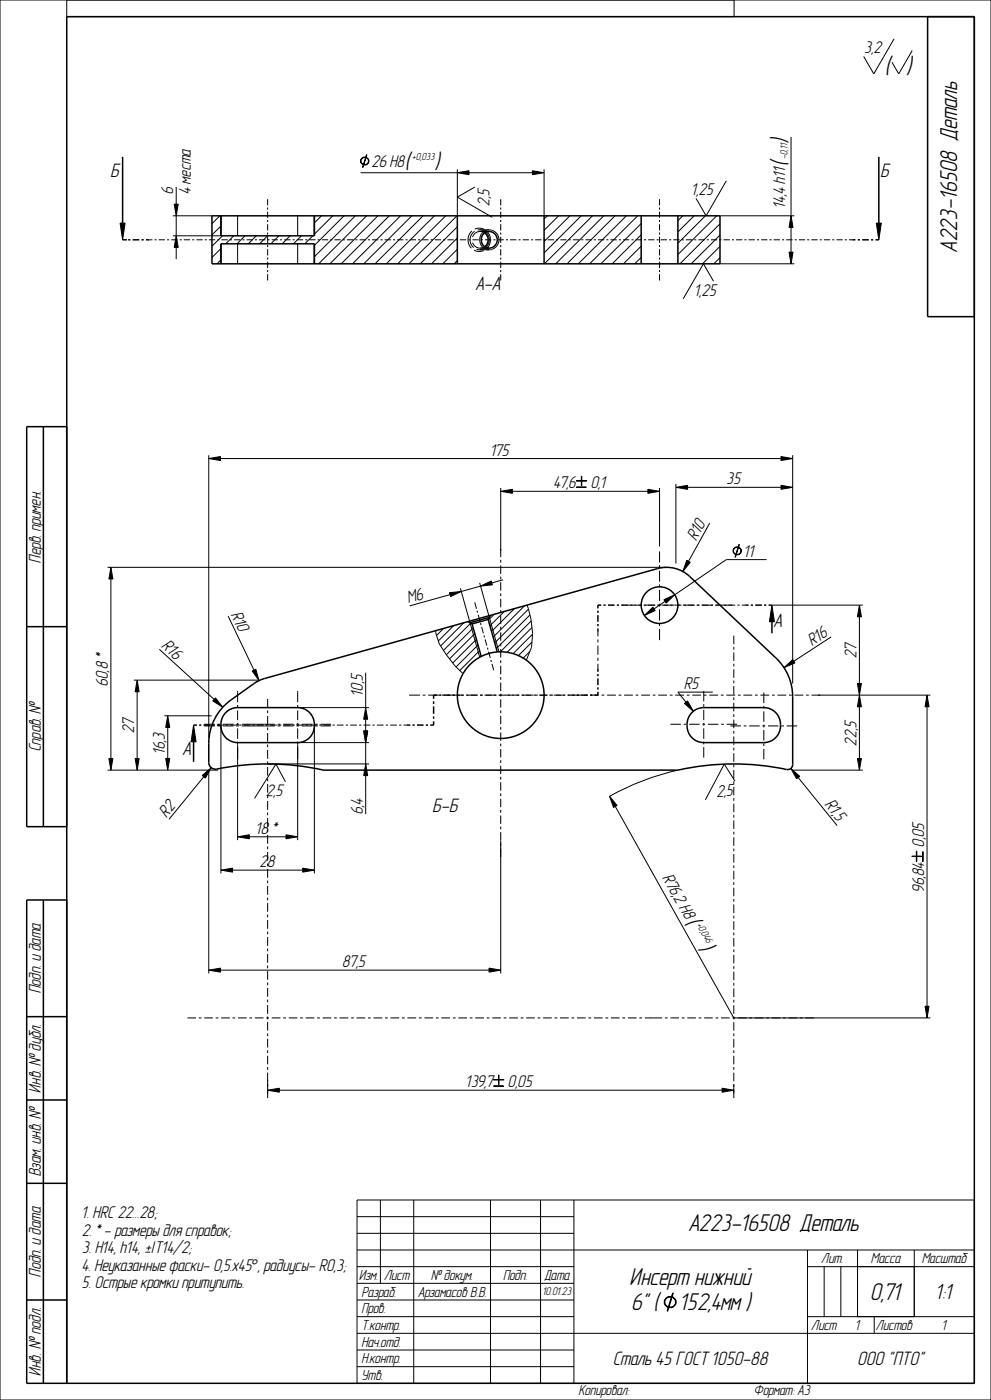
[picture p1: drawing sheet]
<svg xmlns="http://www.w3.org/2000/svg" width="297mm" height="420mm" viewBox="0 0 297 420" stroke-linecap="round" stroke-linejoin="round" font-family="sans-serif">
<g fill="#000">
<path d="M108.7 47.3a1.23 1.23 0 0 1 1.4 .1 1.23 1.23 0 0 1 .3 1.5l-.7 .6a1.17 1.17 0 0 0 .7-1.1 1.17 1.17 0 0 0-.7-1.1h-.8a1.17 1.17 0 0 0-.7 1.1 1.17 1.17 0 0 0 .7 1.1 1.18 1.18 0 0 1-.9-1 1.18 1.18 0 0 1 .7-1.2zM108.9 49.3l.8 .2zM109.8 46.4l-1.1 3.8zM137.1 51.8l3.5-.6v1.2zM159.6 51.2l3.5 .6-3.5 .6zM36 66.9h1.5l-.8 5zM52.2 61.2h1.2l-.6 3.5zM52.8 70.7l.6 3.5h-1.2zM236.5 75.6h1.2l-.6 3.5zM237.1 64.7l.6 3.5h-1.2zM262.6 66.9h1.5l-.7 5zM62.6 137.6l3.5-.6v1.2z"/>
<path d="M234.1 137l3.5 .6-3.5 .6zM150.1 147.4l3.5-.6v1.2zM194.2 146.8l3.5 .6-3.5 .6zM202.6 146.2l3.5-.6v1.2zM234.1 145.6l3.5 .6-3.5 .6zM33.2 170.2l.6 3.5h-1.2zM134.7 177.8l3.5-.4-3.2 1.6zM144 175.8l3.2-1.5 .4 1.2zM199 179.9l3.2-1.5-2.5 2.5zM205.8 168.1l1.1 .6-2.2 2.7zM219.8 164.7a1.24 1.24 0 0 1 1.7-.5 1.24 1.24 0 0 1 .5 1.6l-.7 .6a1.17 1.17 0 0 0 .7-1.1 1.17 1.17 0 0 0-.7-1.1h-.7a1.17 1.17 0 0 0-.8 1.1 1.17 1.17 0 0 0 .8 1.1 1.21 1.21 0 0 1-.8-1.7zM220.6 166.3l.7 .1z"/>
<path d="M221.4 163.4l-1.1 3.8zM193.1 184.6l2.6-2.4 .6 1zM231.3 181.5l.8 5h-1.5zM257.6 181.5l.6 3.5h-1.2zM41.1 204l.6 3.5h-1.2zM50.3 214.7l.6 3.5h-1.2zM58 217.5l.8 5h-1.5zM64.6 209.4l2.2 2.8-3-1.9zM75.6 201.3l1.1-.5 .9 3.4zM109.6 212.3l.6 3.5h-1.2zM205.1 211l1-.7 1.7 3.1zM235 200.3l2.6-2.4 .6 1z"/>
<path d="M257.6 208.5l.6 3.5h-1.2zM257 205h1.2l-.6 3.5zM277.8 208.5l.6 3.5h-1.2zM32.6 227.5h1.2l-.6 3.5zM40.5 227.5h1.2l-.6 3.5zM49.7 227.5h1.2l-.6 3.5zM60.6 232.6l2.7-2.3-1.8 3.1zM109 219.3h1.2l-.6 3.5zM109.6 229.2l.6 3.5h-1.2zM182.7 238.9l2.2 2.8-1 .5zM237 230.5l2.7 2.4-1 .7zM257 227.5h1.2l-.6 3.5z"/>
<path d="M71.2 251l3.5-.6v1.2zM85.7 250.4l3.5 .6-3.5 .6zM66.2 261l3.5-.6v1.2zM90.7 260.4l3.5 .6-3.5 .6zM62.6 291l3.5-.6v1.2zM146.6 290.4l3.5 .6-3.5 .6zM277.2 301.9h1.2l-.6 3.5zM80.2 327.1l3.5-.6v1.2zM216.4 326.5l3.5 .6-3.5 .6zM199.3 389.8a1.77 1.77 0 0 1 2.4-.7 1.77 1.77 0 0 1 .7 2.4l-.6 .6-.4 .2v-.2a1.52 1.52 0 0 0 1.1-1.5 1.52 1.52 0 0 0-1.1-1.4h-1.1a1.52 1.52 0 0 0-1.1 1.4 1.52 1.52 0 0 0 1.1 1.5v.2a1.73 1.73 0 0 1-1-2.5zM200.3 392.1h1.1v.2h-1.1zM201.6 387.9h.2l-1.7 5.4h-.2z"/>
</g>
<g fill="none" stroke="#000" stroke-width=".3">
<path d="M0 0h297v420h-297zM20 0v5h200v-5M267.9 11.7l-6 10.5-3-5.3M273.4 15.2l-4.1 7-2-3.5M52.8 56.1v5.1M108.1 51.8h29M108.7 47.3a1.23 1.23 0 0 1 1.4 .1 1.23 1.23 0 0 1 .3 1.5l-.7 .6a1.17 1.17 0 0 0 .7-1.1 1.17 1.17 0 0 0-.7-1.1h-.8a1.17 1.17 0 0 0-.7 1.1 1.17 1.17 0 0 0 .7 1.1 1.18 1.18 0 0 1-.9-1 1.18 1.18 0 0 1 .7-1.2zM108.9 49.3l.8 .2zM109.8 46.4l-1.1 3.8zM137.1 51.8l3.5-.6v1.2zM137.1 50.8v13.9M140.6 51.8h19"/>
<path d="M142.3 56.1l-5.2 3 10.5 6.1M159.6 51.2l3.5 .6-3.5 .6zM163.1 50.8v13.9M217.7 54.2l-6.1 10.5-3-5.2M237.1 41.1v23.6M36 66.9h1.5l-.8 5zM44.7 71.9h1M46.3 71.9h.6M47.6 71.9h1.8M50.1 71.9h.6M51.3 71.9h1.9M51.8 70.7h14.4"/>
<path d="M51.8 64.7h11.7M52.2 61.2h1.2l-.6 3.5zM52.8 70.7l.6 3.5h-1.2zM52.8 64.7v6M52.8 74.2v3.5M53.8 71.9h.7M55.1 71.9h1.9M57.6 71.9h.6M58.9 71.9h1.8M61.4 71.9h.6M62.6 71.9h1.9M65.1 71.9h.6"/>
<path d="M65.9 64.7l-2.4 2.4M66.2 67.8l-2.7 2.7M66.2 74.6l-2.7 2.7M66.2 78l-1.2 1.1M66.4 71.9h1.9M66.7 70.7l-3.2 3.2M68.9 71.9h.6M70 70.7l-2.4 2.4M70.1 71.9h1.9M72.6 71.9h.7M73.4 70.7l-2.4 2.4M73.9 71.9h1.9"/>
<path d="M76.4 71.9h.6M76.8 70.7l-2.4 2.4M77.7 71.9h1.8M80.2 71.9h.6M80.2 70.7l-2.4 2.4M81.4 71.9h1.9M83.6 70.7l-2.4 2.4M83.9 71.9h.7M85.2 71.9h1.9M87 70.7l-2.4 2.4M87.7 71.9h.6M88.9 71.9h1.9"/>
<path d="M90.3 70.7l-2.4 2.4M91.4 71.9h.7M92.7 71.9h1.9M93.7 70.7l-2.4 2.4M95.2 71.9h.6M96.3 64.7l-2.1 2.2M96.5 71.9h1.8M99 71.9h.6M99.7 64.7l-5.5 5.6M100.2 71.9h1.9M102.7 71.9h.7M103.1 64.7l-8.9 8.9"/>
<path d="M104 71.9h1.9M106.5 71.9h.6M106.5 64.7l-12.3 12.3M107.7 71.9h1.9M109.9 64.7l-14.4 14.4M110.3 71.9h.6M111.5 71.9h1.9M113.3 64.7l-14.4 14.4M114 71.9h.6M115.3 71.9h1.9M116.7 64.7l-14.4 14.4M117.8 71.9h.6"/>
<path d="M119 71.9h1.9M120 64.7l-14.4 14.4M121.5 71.9h.7M122.8 71.9h1.9M123.4 64.7l-14.4 14.4M125.3 71.9h.6M126.6 71.9h1.8M126.8 64.7l-14.4 14.4M129.1 71.9h.6M130.2 64.7l-14.4 14.4M130.3 71.9h1.9M132.8 71.9h.7"/>
<path d="M133.6 64.7l-14.4 14.4M134.1 71.9h1.9M136.6 71.9h.6M137 64.7l-14.4 14.4M137.1 68l-11.2 11.1M137.1 71.4l-7.8 7.7M137.1 74.8l-4.4 4.3M137.1 78.2l-1 .9M137.8 71.9h1.9M140.3 71.9h.7M141.6 71.9h1.9M144.1 71.9h.6"/>
<path d="M145 69.5a3 3 0 0 0-1.1 3.5 3 3 0 0 0 3.1 1.9M145 69.4v.1M145.4 71.9h1.8M147 69h.1M147 69h-1l-1 .4M147.1 69a3 3 0 0 1 2.4 2.9 3 3 0 0 1-2.4 3M147.1 74.9h-.1M147.9 71.9h.6M149.1 71.9h1.9M151.6 71.9h.7M152.9 71.9h1.9M155.4 71.9h.6"/>
<path d="M156.6 71.9h1.9M159.2 71.9h.6M160.4 71.9h1.9M162.9 71.9h.6M164 64.7l-.9 1M164.2 71.9h1.8M166.7 71.9h.6M167.4 64.7l-4.3 4.4M167.9 71.9h1.9M170.4 71.9h.7M170.8 64.7l-7.7 7.8M171.7 71.9h1.9"/>
<path d="M174.2 64.7l-11.1 11.2M174.2 71.9h.6M175.5 71.9h1.8M177.6 64.7l-14.4 14.4M178 71.9h.6M179.2 71.9h1.9M181 64.7l-14.4 14.4M181.7 71.9h.6M183 71.9h1.9M184.3 64.7l-14.4 14.4M185.5 71.9h.6M186.7 71.9h1.9"/>
<path d="M187.7 64.7l-14.4 14.4M189.2 71.9h.7M190.5 71.9h1.9M191.1 64.7l-14.4 14.4M192.2 67.1l-12.1 12M192.2 70.5l-8.7 8.6M192.2 73.8l-5.3 5.3M192.2 77.2l-2 1.9M193 71.9h.6M194.3 71.9h1.8M196.8 71.9h.6M198 71.9h1.9"/>
<path d="M200.5 71.9h.7M201.8 71.9h1.9M204.3 71.9h.6M204.6 64.7l-1.4 1.5M205.5 71.9h1.9M208 64.7l-4.8 4.9M208.1 71.9h.6M209.3 71.9h1.9M211.4 64.7l-8.2 8.3M211.8 71.9h.6M213.1 71.9h1.8M214.8 64.7l-11.6 11.7"/>
<path d="M215.6 71.9h.6M215.8 79.1h22.3M215.8 64.7h22.3M215.8 67.1l-12 12M215.8 70.5l-8.6 8.6M215.8 73.9l-5.3 5.2M215.8 77.3l-1.9 1.8M216.8 71.9h1.9M219.3 71.9h.7M220.6 71.9h1.9M223.1 71.9h.6M224.4 71.9h1.8"/>
<path d="M226.9 71.9h.6M228.1 71.9h1.9M230.6 71.9h.6M231.9 71.9h1.9M234.4 71.9h.6M235.6 71.9h1.9M236.5 75.6h1.2l-.6 3.5zM237.1 64.7l.6 3.5h-1.2zM237.1 68.2v7.4M238.1 71.9h.7M239.4 71.9h1.9M241.9 71.9h.6"/>
<path d="M243.2 71.9h1.8M245.7 71.9h.6M246.9 71.9h1.9M249.4 71.9h.7M250.7 71.9h1.9M253.2 71.9h.6M254.4 71.9h1M262.6 66.9h1.5l-.7 5zM213.8 84.4l-3-5.3-6 10.5M62.6 137.6l3.5-.6v1.2zM62.6 136.6v84.7M66.1 137.6h168"/>
<path d="M234.1 137l3.5 .6-3.5 .6zM237.6 136.6v68.5M150.1 147.4l3.5-.6v1.2zM150.1 146.4v18.9M153.6 147.4h40.6M172.8 144.2l3 .1zM172.8 146.1l2.9 .1zM172.8 144.3h3M172.8 146.2h2.9M174.2 142.9l.2 2.7zM174.3 142.9v2.7M194.2 146.8l3.5 .6-3.5 .6z"/>
<path d="M197.7 146.4v17.5M202.6 146.2l3.5-.6v1.2zM202.6 145.2v23.8M206.1 146.2h28M212.7 156.9l-6.4 11.5M234.1 145.6l3.5 .6-3.5 .6zM32.2 170.2h167.6M33.2 170.2l.6 3.5h-1.2zM33.2 173.7v53.8M134.7 177.8l3.5-.4-3.2 1.6zM134.9 178.4l-12.1 3.4M138 176.5l5.8 20.7"/>
<path d="M143.7 174.9l5.8 20.7M144 175.8l3.2-1.5 .4 1.2zM144 175.8l-5.8 1.6M150.8 173.9l-3.4 1M199 179.9l3.2-1.5-2.5 2.5zM205.8 168.1l1.1 .6-2.2 2.7zM219.8 164.7a1.24 1.24 0 0 1 1.7-.5 1.24 1.24 0 0 1 .5 1.6l-.7 .6a1.17 1.17 0 0 0 .7-1.1 1.17 1.17 0 0 0-.7-1.1h-.7a1.17 1.17 0 0 0-.8 1.1 1.17 1.17 0 0 0 .8 1.1 1.21 1.21 0 0 1-.8-1.7zM220.6 166.3l.7 .1zM221.4 163.4l-1.1 3.8zM229.8 167.9h-12.1l-15.5 10.5M47.8 194.8l16.4 15M68.4 184.8l7.7 16.2"/>
<path d="M130.7 189.2l-.1 .7 1.1 3.3 2 3.1 2.6 3.4 2.5 2.4M132.9 188.5l-2.1 2.1M136 187.7l-4.6 4.6M139 186.8l-6.9 7M141.1 186.9l-8.2 8.2M141.8 188.4l-8 8M142.3 180.7l.5 1.9M142.3 190.1l-7.6 7.6M142.8 191.8l-7.1 7.1M143 183.2l.1 .6M143.3 193.5l-6.6 6.6M143.3 184.4l.5 1.9"/>
<path d="M143.7 195.2l-5.9 5.9M144 186.9l.2 .6M144.2 196.9v.1M144.3 188.1l.6 1.9M145 190.6l.2 .6M145.4 191.8l.5 1.9M146.1 194.3l.1 .6M146.4 195.5l.5 1.9M147.1 198l.2 .6M147.4 199.2l.6 1.9M148.1 184.3l-1.7 1.7M151.1 183.4l-4.3 4.3"/>
<path d="M154.2 182.6l-6.9 6.8M157.2 181.7l-9.4 9.5M157.9 181.5a25.1 25.1 0 0 1 1.4 12.7l-1.6 3.8M158.4 182.7l-10.1 10.2M158.8 195.4l-2 2M158.8 184.5l-10.1 10.1M159.2 186.3l-9.3 9.3M159.4 192.6l-4 4.1M159.4 188.3l-7.4 7.4M159.6 190.3l-5.8 5.8M179.2 189.5v1.4M179.2 191.8v.9"/>
<path d="M179.2 193.7v2.7M179.2 197.3v.9M179.2 199.2v1.3M187.2 181.5h1M188.9 181.5h.6M190.2 181.5h2M192.9 181.5h.7M193.1 184.6l2.6-2.4 .6 1zM194.2 181.5h2M196.9 181.5h.7M198.2 181.5h2M199.3 180.4l-3.3 2.3"/>
<path d="M200.9 181.5h.7M202.3 181.5h2M204.9 181.5h.7M206.3 181.5h2M208.9 181.5h.7M210.3 181.5h2M213 181.5h.6M214.3 181.5h2M217 181.5h.7M218.3 181.5h2M221 181.5h.7M222.3 181.5h1"/>
<path d="M231.3 181.5l.8 5h-1.5zM231.3 181.5h27.3M249.1 191.1l-11.2 7.3M257.6 181.5l.6 3.5h-1.2zM257.6 185v20M40.1 204h37.5M41.1 204l.6 3.5h-1.2zM41.1 207.5v20M49.3 214.7h14.1M50.3 214.7l.6 3.5h-1.2zM50.3 218.2v9.3M58 217.5l.8 5h-1.5z"/>
<path d="M64.6 209.4l2.2 2.8-3-1.9zM66 217.5h1M66.2 217.8v44.2M67.7 217.5h.6M69 217.5h2M71.7 217.5h.6M73 217.5h2M75.6 201.3l1.1-.5 .9 3.4zM75.7 217.5h.6M77 217.5h2M79.7 217.5h.6M81 217.5h2"/>
<path d="M83.7 217.5h.6M85 217.5h2M87.7 217.5h.6M88.6 212.3h22M89 217.5h2M91.7 217.5h.6M93 217.5h2M94.2 217.3v44.7M95.6 217.5h.7M97 217.5h2M99.6 217.5h.7M101 217.5h2"/>
<path d="M103.6 217.5h.7M105 217.5h2M107.6 217.5h.7M109 217.5h2M109 219.3h1.2l-.6 3.5zM109.6 212.3l.6 3.5h-1.2zM109.6 201.8v10.5M109.6 215.8v3.5M111.6 217.5h.7M113 217.5h2M115.6 217.5h.7M117 217.5h2"/>
<path d="M119.6 217.5h.7M121 217.5h1M138 208.5h1M139.7 208.5h.7M141.1 208.5h2M143.8 208.5h.7M145.2 208.5h2.1M148 208.5h.7M149.4 208.5h2.1M152.1 208.5h.7M153.5 208.5h2.1M156.3 208.5h.7"/>
<path d="M157.7 208.5h2.1M160.5 208.5h.7M161.8 208.5h2.1M164.6 208.5h.7M166 208.5h2.1M168.8 208.5h.7M170.2 208.5h1M205.1 211l1-.7 1.7 3.1zM213.6 207.6h-10.4l2.4 3.1M235 200.3l2.6-2.4 .6 1zM245.2 208.5h33.6M257 205h1.2l-.6 3.5z"/>
<path d="M257.6 208.5l.6 3.5h-1.2zM257.6 212v15.5M277.8 208.5l.6 3.5h-1.2zM277.8 212v89.9M32.2 231h33.1M32.6 227.5h1.2l-.6 3.5zM40.5 227.5h1.2l-.6 3.5zM49.7 227.5h1.2l-.6 3.5zM60.6 232.6l2.7-2.3-1.8 3.1zM61.1 233l-10.5 12.8M62.6 231v61M71.2 223.3v28.7"/>
<path d="M80.2 229.2h30.4M85.5 234.5l-2.8-5.3-6.4 10.3M89.2 223.3v28.7M89.2 222.8h21.4M109.6 229.2l.6 3.5h-1.2zM109.6 222.8v21.4M182.7 238.9l2.2 2.8-1 .5zM203.3 231a76.2 76.2 0 0 0-20.6 7.9M220.3 234.3l-3.2-5.1-5.7 10.8M237 230.5l2.7 2.4-1 .7zM237.6 231h21M239.2 233.3l11.7 14.4"/>
<path d="M257 227.5h1.2l-.6 3.5zM71.2 251l3.5-.6v1.2zM74.7 251h11M85.7 250.4l3.5 .6-3.5 .6zM150.1 252.2v39.8M184.4 241.9l35.5 63.5h58.9M273.3 256.8l2.8 .2zM273.3 256.9h2.8M274.6 255.4l.2 3zM274.7 255.4v3M276.5 255.5l.2 2.9zM276.6 255.5v2.9"/>
<path d="M66.2 261l3.5-.6v1.2zM69.7 261h21M90.7 260.4l3.5 .6-3.5 .6zM62.6 291l3.5-.6v1.2zM66.1 291h80.5M146.6 290.4l3.5 .6-3.5 .6zM277.2 301.9h1.2l-.6 3.5zM80.2 327.1l3.5-.6v1.2zM80.2 324.1v4M83.7 327.1h132.7M147.9 323.9l3.1 .1zM147.9 325.8l3 .1z"/>
<path d="M147.9 323.9h3.1M147.9 325.8h3M149.4 322.5l.2 2.8zM149.5 322.5v2.8M216.4 326.5l3.5 .6-3.5 .6zM219.9 325.4v2.7M107 360h185v55h-185zM114 360v25M124 360v55M147 360v55M162 360v55M172 360v55"/>
<path d="M107 365h65M107 370h65M107 375h185M107 380h65M242 380h50M242 375v40M247 380v15M252 380v15M257 375v20M274 375v20M107 385h65M107 390h65"/>
<path d="M107 395h65M107 400h185M199.3 389.8a1.77 1.77 0 0 1 2.4-.7 1.77 1.77 0 0 1 .7 2.4l-.6 .6-.4 .2v-.2a1.52 1.52 0 0 0 1.1-1.5 1.52 1.52 0 0 0-1.1-1.4h-1.1a1.52 1.52 0 0 0-1.1 1.4 1.52 1.52 0 0 0 1.1 1.5v.2a1.73 1.73 0 0 1-1-2.5zM200.3 392.1h1.1v.2h-1.1zM201.6 387.9h.2l-1.7 5.4h-.2zM242 395h50M262 395v5M107 405h65M107 410h65"/>
</g>
<g fill="none" stroke="#000" stroke-width=".45">
<path d="M278 5v90h14M36.7 47.1v19.8M263.4 47.1v19.8M36.7 71.9h1M37.7 71.9h.1M38.4 71.9h.7M39.7 71.9h2M42.4 71.9h.7M43.7 71.9h1M63.5 64.7h2.7v6h28v-6h121.6v14.4h-121.6v-6h-28v6h-2.7zM137.1 64.7v14.4M145.2 69.9a2.55 2.55 0 0 1 0 4.1"/>
<path d="M163.1 64.7v14.4M192.2 64.7v14.4M203.2 64.7v14.4M255.4 71.9h1M257 71.9h.7M258.4 71.9h2M261 71.9h.7M262.4 71.9h1M13 128v120M20 128h-12v120h12M197.1 170.6l-117.9 33-2.6 1.1-7.3 5.3a16 16 0 0 0-6.7 13v5.8a2 2 0 0 0 2.4 1.9 77.1 77.1 0 0 1 32.1 .3h105.9a80.2 80.2 0 0 1 33.4-.2l.8-.5 .4-.9v-20.4M8 188h12"/>
<path d="M140.3 186.5l1.2 .7M141.5 187.2l2.7 9.7M146.3 185.8l2.7 9.8M146.3 185.8l-4.8 1.4M146.6 185.2l-5.7 1.6M147 184.6l-.7 1.2M157.7 198a13 13 0 0 0-18.9 4.1M179.2 183.2v.7M179.2 184.5v2M179.2 187.2v.7M179.2 188.5v1M180.2 181.5h-1v1"/>
<path d="M180.9 181.5h.6M182.2 181.5h2M184.9 181.5h.6M186.2 181.5h1M223.3 181.5h1M225 181.5h.7M226.3 181.5h2M229 181.5h.7M230.3 181.5h1M231.3 186.5v3.5M58 217.5h1M59.7 217.5h.6"/>
<path d="M61 217.5h2M63.7 217.5h.6M65 217.5h1M122 217.5h1M123.6 217.5h.7M125 217.5h2M127.6 217.5h.7M130 216.4v1.1h-1M130 210.4v.8M130 211.9v2.3M130 214.9v.8M131 208.5h-1v1.2"/>
<path d="M131.6 208.5h.7M133 208.5h2M135.6 208.5h.7M137 208.5h1M171.2 208.5h1M172.9 208.5h.6M174.2 208.5h2M176.9 208.5h.6M179.2 207.5v1h-1M179.2 200.5v1M179.2 202.2v.7M179.2 203.5v2"/>
<path d="M179.2 206.2v.7M58 222.5v6.1M13 270v145M20 270h-12v145h284v-410h-272v410M8 305h12M8 330h12M8 355h12M8 390h12"/>
<circle cx="146.6" cy="72" r="2.45"/>
</g>
<g fill="none" stroke="#000" stroke-width=".3" stroke-dasharray="3 1" stroke-linecap="butt">
<path d="M140.3 71.9a3.4 3.4 0 0 1 3.3-3.5 3.4 3.4 0 0 1 3.4 3.5M140.9 71.9l.5-1.7 1.4-1.1 1.2-.1 1.6 .7M143.9 69.4a2.46 2.46 0 0 0-2.4 2.5M143.9 74.4a2.46 2.46 0 0 1-2.4-2.5M145.2 74l-1.3 .4M145.2 69.9l-1.3-.5M145.6 74.2l-1.6 .7-1.7-.4-.9-.8-.5-1.8M145.6 69.7l.8 1 .2 1.2M146.6 74.9h-2.8M146.6 74.4h-2.7M146.6 69.4h-2.7M146.6 68.9h-2.8"/>
<path d="M146.6 71.9l-.2 1.3-.8 1M147 71.9a3.4 3.4 0 0 1-3.4 3.5 3.4 3.4 0 0 1-3.3-3.5"/>
</g>
<!-- layer: AXES -->
<g fill="none" stroke="#000" stroke-width=".3">
<path d="M80.2 59.7v1.9M150.1 59.7v1.9M197.7 59.7v1.9M71.2 64.7v6M71.2 73.1v6M80.2 62.2v.7M80.2 63.5v1.9M80.2 66v.6M80.2 67.2v1.9M80.2 69.8v.6M80.2 71v1.9M80.2 73.5v.6"/>
<path d="M80.2 74.8v1.8M80.2 77.3v.6M80.2 78.5v1.9M89.2 64.7v6M89.2 73.1v6M150.1 62.2v.7M150.1 63.5v1.9M150.1 66v.6M150.1 67.2v1.9M150.1 69.8v.6M150.1 71v1.9M150.1 73.5v.6"/>
<path d="M150.1 74.8v1.8M150.1 77.3v.6M150.1 78.5v1.9M197.7 62.2v.7M197.7 63.5v1.9M197.7 66v.6M197.7 67.2v1.9M197.7 69.8v.6M197.7 71v1.9M197.7 73.5v.6M197.7 74.8v1.8M197.7 77.3v.6"/>
<path d="M197.7 78.5v1.9M80.2 81v.6M80.2 82.3v1.8M150.1 81v.6M150.1 82.3v1.8M197.7 81v.6M197.7 82.3v1.8M150.1 164.6v2.5M150.1 168v.8M150.1 169.6v2.6M150.1 173v.8M150.1 174.6v2.6"/>
<path d="M150.1 178v.8M150.1 179.7v2.5M197.7 165.4v3.3M197.7 169.5v.9M197.7 171.2v3.3M197.7 175.3v.9M197.7 177v3.3M150.1 183v.9M150.1 184.7v2.5M150.1 188v.9M150.1 189.7v2.5M150.1 193.1v.8"/>
<path d="M150.1 194.7v2.6M150.1 198.1v.8M150.1 199.7v2.6M187.2 181.5h3.4M191.4 181.5h.8M193 181.5h3.4M197.3 181.5h.8M197.7 181.1v.9M197.7 182.8v3.4M197.7 187v.8M197.7 188.6v3.4M198.9 181.5h3.3"/>
<path d="M203 181.5h.8M204.7 181.5h3.2M208.8 181.5h.8M210.4 181.5h3.3M214.5 181.5h.8M216.2 181.5h3.2M219.9 190.7v2.6M219.9 194.1v.8M219.9 195.7v2.6M219.9 199.1v.8M61.2 217.8h3.2M61.2 217.3h3.2"/>
<path d="M65.2 217.8h.8M65.2 217.3h.8M66.8 217.8h3.2M66.8 217.3h3.2M70.8 217.8h.8M70.8 217.3h.8M71.2 207.3v3.4M71.2 211.5v.8M71.2 213.1v2.9M71.2 216.9v.8M71.2 218.5v3.2M72.5 217.8h9.9"/>
<path d="M72.5 217.3h9.9M80.2 209.7v2.6M80.2 213.1v.9M80.2 214.8v2.6M80.2 218.2v.9M80.2 219.9v2.6M83.2 217.8h.8M83.2 217.3h.8M84.8 217.8h3.2M84.8 217.3h3.2M88.8 217.8h.8M88.8 217.3h.8"/>
<path d="M89.2 207.3v3.4M89.2 211.5v.8M89.2 213.1v2.9M89.2 216.9v.8M89.2 218.5v3.2M90.5 217.8h3.1M90.5 217.3h3.1M94.4 217.8h.8M94.4 217.3h.8M96.1 217.8h3.1M96.1 217.3h3.1M122.6 208.5h3.3"/>
<path d="M126.7 208.5h.8M128.3 208.5h3.3M132.4 208.5h.9M134.1 208.5h3.2M138.2 208.5h.8M139.8 208.5h3.3M143.9 208.5h.8M145.6 208.5h3.2M149.7 208.5h.8M150.1 203.1v.8M150.1 204.8v2.5M150.1 208.1v.9"/>
<path d="M150.1 209.8v2.5M150.1 213.1v.8M150.1 214.8v2.5M150.1 218.1v.8M150.1 219.7v2.5M151.3 208.5h2.6M154.8 208.5h.8M156.4 208.5h2.6M159.9 208.5h.8M161.5 208.5h2.6M165 208.5h.8M166.6 208.5h2.7"/>
<path d="M170.1 208.5h.8M171.7 208.5h2.7M175.2 208.5h.8M176.8 208.5h2.7M180.3 208.5h.8M181.9 208.5h2.7M185.4 208.5h.8M187 208.5h2.7M190.5 208.5h.8M192.2 208.5h2.6M195.6 208.5h.8M197.3 208.5h2.6"/>
<path d="M200.7 208.5h.8M200.9 217.3h3.2M202.4 208.5h2.6M204.9 217.3h.8M205.8 208.5h.9M206.5 217.3h3.2M207.5 208.5h2.6M210.5 217.3h.8M210.9 207.3v3.1M210.9 211.2v.9M210.9 212.9v3.1M210.9 216.9v.8"/>
<path d="M210.9 218.5v3.2M210.9 208.5h.9M212.2 217.3h3.1M212.6 208.5h2.6M216 208.5h.9M216.1 217.3h.8M217.7 208.5h2.6M217.8 217.3h3.1M218.9 217.8h3.2M219.9 200.8v2.5M219.9 204.2v.8M219.9 205.8v2.6"/>
<path d="M219.9 209.2v.8M219.9 210.8v2.6M219.9 214.2v.9M219.9 215.9v2.6M219.9 219.3v.8M221.1 208.5h.9M222.8 208.5h2.6M222.9 217.8h.8M224.5 217.8h3.2M226.3 208.5h.8M227.9 208.5h2.6M228.5 217.8h.8"/>
<path d="M228.9 207.8v3.1M228.9 211.7v.9M228.9 213.4v3.1M228.9 217.4v.8M228.9 219v3.2M230.2 217.8h3.1M231.4 208.5h.8M233 208.5h2.6M234.1 217.8h.8M235.8 217.8h3.1M236.5 208.5h.8M238.1 208.5h2.7"/>
<path d="M241.6 208.5h.8M243.2 208.5h2.7M71.2 222.5v.8M71.2 224.1v3.7M80.2 223.3v.9M80.2 225v2.6M80.2 228.4v.9M80.2 230.1v2.6M80.2 233.5v.9M80.2 235.2v2.6M80.2 238.6v.9M89.2 222.5v.8"/>
<path d="M89.2 224.1v3.7M150.1 223.1v.8M150.1 224.7v2.5M150.1 228.1v.8M150.1 229.7v2.5M150.1 233v.9M150.1 234.7v2.5M150.1 238v.8M150.1 239.7v2.5M210.9 222.5v.8M210.9 224.1v3.2M219.9 220.9v2.6"/>
<path d="M219.9 224.3v.8M219.9 226v2.5M219.9 229.4v.8M219.9 231v2.6M219.9 234.4v.8M219.9 236.1v2.5M219.9 239.4v.9M228.9 223v.8M228.9 224.6v3.2M80.2 240.3v2.6M80.2 243.7v.9M80.2 245.4v2.6"/>
<path d="M80.2 248.8v.9M80.2 250.5v2.6M80.2 253.9v.9M80.2 255.6v2.6M80.2 259.1v.8M150.1 243v.8M150.1 244.6v2.6M150.1 248v.8M150.1 249.6v2.5M150.1 253v.8M150.1 254.6v2.5M219.9 241.1v2.6"/>
<path d="M219.9 244.5v.8M219.9 246.1v2.6M219.9 249.5v.8M219.9 251.2v2.5M219.9 254.6v.8M219.9 256.2v2.6M219.9 259.6v.8M80.2 260.7v2.6M80.2 264.2v.8M80.2 265.8v2.6M80.2 269.3v.8M80.2 270.9v2.6"/>
<path d="M80.2 274.4v.8M80.2 276v2.6M80.2 279.5v.8M219.9 261.3v2.5M219.9 264.6v.9M219.9 266.3v2.6M219.9 269.7v.8M219.9 271.3v2.6M219.9 274.7v.8M219.9 276.4v2.5M219.9 279.8v.8M80.2 281.1v2.6"/>
<path d="M80.2 284.6v.8M80.2 286.2v2.6M80.2 289.7v.8M80.2 291.3v2.6M80.2 294.8v.8M80.2 296.4v2.6M80.2 299.9v.8M219.9 281.4v2.6M219.9 284.8v.8M219.9 286.5v2.5M219.9 289.8v.9M219.9 291.5v2.6"/>
<path d="M219.9 294.9v.8M219.9 296.5v2.6M219.9 299.9v.9M56.2 305.4h2.5M59.6 305.4h.8M61.2 305.4h2.6M64.6 305.4h.9M66.3 305.4h2.6M69.7 305.4h.8M71.3 305.4h2.6M74.7 305.4h.9M76.4 305.4h2.6"/>
<path d="M79.8 305.4h.8M80.2 301.5v2.6M80.2 305v.8M80.2 306.6v2.6M80.2 310v.9M80.2 311.7v2.6M80.2 315.1v.8M80.2 316.7v2.6M81.5 305.4h2.6M84.9 305.4h.8M86.5 305.4h2.6M90 305.4h.8"/>
<path d="M91.6 305.4h2.6M95 305.4h.9M96.7 305.4h2.6M100.1 305.4h.9M101.8 305.4h2.6M105.2 305.4h.8M106.9 305.4h2.6M110.3 305.4h.8M111.9 305.4h2.7M115.4 305.4h.8M117 305.4h2.6M120.5 305.4h.8"/>
<path d="M122.1 305.4h2.6M125.5 305.4h.9M127.2 305.4h2.6M130.6 305.4h.8M132.3 305.4h2.6M135.7 305.4h.8M137.4 305.4h2.6M140.8 305.4h.8M142.4 305.4h2.6M145.9 305.4h.8M147.5 305.4h2.6M150.9 305.4h.9"/>
<path d="M152.6 305.4h2.6M156 305.4h.9M157.7 305.4h2.6M161.1 305.4h.8M162.8 305.4h2.6M166.2 305.4h.8M167.8 305.4h2.7M171.3 305.4h.8M172.9 305.4h2.6M176.4 305.4h.8M178 305.4h2.6M181.4 305.4h.9"/>
<path d="M183.1 305.4h2.6M186.5 305.4h.8M188.2 305.4h2.6M191.6 305.4h.8M193.3 305.4h5.1M199.3 305.4h.8M200.9 305.4h2.6M204.3 305.4h.9M206 305.4h2.6M209.4 305.4h.8M211 305.4h2.6M214.4 305.4h.9"/>
<path d="M216.1 305.4h2.6M219.5 305.4h.8M219.9 301.6v2.5M219.9 305v.8M219.9 306.6v2.6M219.9 310v.9M219.9 311.7v2.6M219.9 315.1v.8M219.9 316.7v2.6M221.2 305.4h2.5M224.6 305.4h.8M226.2 305.4h2.6"/>
<path d="M229.6 305.4h.8M231.3 305.4h2.5M234.7 305.4h.8M236.3 305.4h2.6M239.7 305.4h.9M241.4 305.4h2.6M80.2 320.1v.9M80.2 321.8v2.6M80.2 325.2v.8M80.2 326.8v2.6M219.9 320.1v.9M219.9 321.8v2.6"/>
<path d="M219.9 325.2v.8M219.9 326.8v2.6"/>
</g>
<g fill="none" stroke="#000" stroke-width=".45">
<path d="M66.2 70.7v-6h28v6M66.2 73.1v6h28v-6M197.1 170.6a10 10 0 0 1 9.6 2.3l25.9 24.5a16 16 0 0 1 5 11.6M157.7 198a13 13 0 0 1 3.1 17.8 13 13 0 0 1-17.6 3.8 13 13 0 0 1-4.4-17.5M68 213.5a5 5 0 0 1 3.2-1.2h18a5.3 5.3 0 0 1 5 5.2 5.3 5.3 0 0 1-5 5.3h-18a5.3 5.3 0 0 1-4.8-3.6 5.3 5.3 0 0 1 1.6-5.7zM207.7 213.5a5 5 0 0 1 3.2-1.2h18a5.3 5.3 0 0 1 5 5.2 5.3 5.3 0 0 1-5 5.3h-18a5.3 5.3 0 0 1-4.8-3.6 5.3 5.3 0 0 1 1.6-5.7z"/>
<circle cx="197.7" cy="181.5" r="5.5"/>
</g>
<text font-size="7.5" x="265.3" y="22.3">( )</text>
<g font-size="7.3">
<text x="286.9" y="75.5" transform="rotate(-90 286.9 75.5)">A223-16508 Деталь</text>
<text x="206.5" y="369.4">A223-16508 Деталь</text>
<text x="188.8" y="385.6">Инсерт нижний</text>
<text x="261" y="390">0,71</text>
<text x="189.4" y="393.1">6&quot; (</text>
<text x="203.9" y="393.1">152,4мм )</text>
</g>
<g font-size="7.2">
<text x="121.5" y="50.8">(</text>
<text x="130.4" y="50.8">)</text>
<text x="236" y="49.9" transform="rotate(-90 236 49.9)">( )</text>
<text x="205.2" y="276.9" transform="rotate(61 205.2 276.9)">(</text>
<text x="209.5" y="284.6" transform="rotate(61 209.5 284.6)">)</text>
</g>
<text font-size="6.6" x="280.6" y="389.7">1:1</text>
<g font-size="5.9">
<text x="33.2" y="53.1">Б</text>
<text x="264" y="53.1">Б</text>
<text x="142.7" y="87.1">А-А</text>
<text x="232" y="188">А</text>
<text x="54.9" y="226.6">А</text>
<text x="129.7" y="243.6">Б-Б</text>
<text x="183.8" y="409.5">Сталь 45 ГОСТ 1050-88</text>
<text x="257.1" y="409.5">ООО &quot;ПТО&quot;</text>
</g>
<g font-size="5.1">
<text x="259.1" y="16">3,2</text>
<text x="111.4" y="50.1">26 H8</text>
<text x="51.9" y="58.2" transform="rotate(-90 51.9 58.2)">6</text>
<text x="57.2" y="58.2" transform="rotate(-90 57.2 58.2)">4 места</text>
<text x="207.3" y="58.6">1,25</text>
<text x="146.7" y="61.8" transform="rotate(-90 146.7 61.8)">2,5</text>
<text x="235.3" y="62.4" transform="rotate(-90 235.3 62.4)">14,4 h11</text>
<text x="208.2" y="88.8">1,25</text>
<text x="147.1" y="136.7">175</text>
<text x="166" y="146.5">47,6</text>
<text x="177.1" y="146.5">0,1</text>
<text x="217.8" y="145.3">35</text>
<text x="208.8" y="162.2" transform="rotate(-61 208.8 162.2)">R10</text>
<text x="223" y="167">11</text>
<text x="12.3" y="168.9" transform="rotate(-90 12.3 168.9)">Перв. примен.</text>
<text x="69.2" y="184.5" transform="rotate(64 69.2 184.5)">R10</text>
<text x="122.5" y="180.9" transform="rotate(-16 122.5 180.9)">М6</text>
<text x="48.3" y="194.2" transform="rotate(42 48.3 194.2)">R16</text>
<text x="243.5" y="193.7" transform="rotate(-33 243.5 193.7)">R16</text>
<text x="256.7" y="197.4" transform="rotate(-90 256.7 197.4)">27</text>
<text x="32.4" y="205.8" transform="rotate(-90 32.4 205.8)">60,8 *</text>
<text x="108.7" y="208.7" transform="rotate(-90 108.7 208.7)">10,5</text>
<text x="205.2" y="206.8">R5</text>
<text x="40.2" y="219.9" transform="rotate(-90 40.2 219.9)">27</text>
<text x="12.3" y="225.3" transform="rotate(-90 12.3 225.3)">Справ. №</text>
<text x="49.4" y="226.2" transform="rotate(-90 49.4 226.2)">16,3</text>
<text x="256.7" y="223.7" transform="rotate(-90 256.7 223.7)">22,5</text>
<text x="79.8" y="238.8" transform="rotate(2 79.8 238.8)">2,</text>
<text x="82.7" y="238.9" transform="rotate(2 82.7 238.9)">5</text>
<text x="214.8" y="239" transform="rotate(-2 214.8 239)">2,</text>
<text x="217.7" y="238.8" transform="rotate(-2 217.7 238.8)">5</text>
<text x="50" y="245.3" transform="rotate(-51 50 245.3)">R2</text>
<text x="108.7" y="244.2" transform="rotate(-90 108.7 244.2)">6,4</text>
<text x="247.1" y="241.6" transform="rotate(51 247.1 241.6)">R1,</text>
<text x="249.8" y="245" transform="rotate(51 249.8 245)">5</text>
<text x="76.8" y="250.2">18 *</text>
<text x="277" y="254.1" transform="rotate(-90 277 254.1)">0,05</text>
<text x="77.9" y="260.2">28</text>
<text x="198.4" y="263.4" transform="rotate(61 198.4 263.4)">R76,</text>
<text x="201.8" y="269.4" transform="rotate(61 201.8 269.4)">2 H8</text>
<text x="277" y="267.5" transform="rotate(-90 277 267.5)">96,84</text>
<text x="102.7" y="290.2">87,5</text>
<text x="12.3" y="298" transform="rotate(-90 12.3 298)">Подп. и дата</text>
<text x="12.3" y="327.9" transform="rotate(-90 12.3 327.9)">Инв. № дубл.</text>
<text x="139.7" y="326.2">139,7</text>
<text x="152.3" y="326.2">0,05</text>
<text x="12.3" y="352.8" transform="rotate(-90 12.3 352.8)">Взам. инв. №</text>
<text x="24.7" y="365.5">1. HRC 22...28;</text>
<text x="24.7" y="370.7">2. * - размеры для справок;</text>
<text x="24.7" y="376">3. H14, h14, ±IT14/2;</text>
<text x="12.3" y="383" transform="rotate(-90 12.3 383)">Подп. и дата</text>
<text x="24.7" y="381.2">4. Неуказанные фаски- 0,5.х45°, радиусы- R0,3;</text>
<text x="24.7" y="386.5">5. Острые кромки притупить.</text>
<text x="12.3" y="412.9" transform="rotate(-90 12.3 412.9)">Инв. № подл.</text>
</g>
<g font-size="4.4">
<text x="107.6" y="384">Изм.</text>
<text x="115.2" y="384">Лист</text>
<text x="129.2" y="384">№ докум.</text>
<text x="150.9" y="384">Подп.</text>
<text x="163.3" y="384">Дата</text>
<text x="246.2" y="379">Лит.</text>
<text x="261.1" y="379">Масса</text>
<text x="276.3" y="379">Масштаб</text>
<text x="108.4" y="389">Pазраб.</text>
<text x="125.4" y="389">Арзамасов В.В.</text>
<text x="108.4" y="394">Пров.</text>
<text x="108.4" y="399">Т.контр.</text>
<text x="243.2" y="399">Лист</text>
<text x="256.4" y="399">1</text>
<text x="262.6" y="399">Листов</text>
<text x="282.4" y="399">1</text>
<text x="108.4" y="404">Нач.отд.</text>
<text x="108.4" y="409">Н.контр.</text>
<text x="108.4" y="414">Утв.</text>
<text x="173.5" y="418.5">Копировал:</text>
<text x="226" y="418.5">Формат: А3</text>
</g>
<text font-size="3.4" x="162.6" y="388.6">10.01.23</text>
<g font-size="3.1">
<text x="123.6" y="48">+0,033</text>
<text x="236" y="47.8" transform="rotate(-90 236 47.8)">-0,11</text>
<text x="208.7" y="277.5" transform="rotate(61 208.7 277.5)">+0,</text>
<text x="210.1" y="279.9" transform="rotate(61 210.1 279.9)">046</text>
</g>
</svg>
